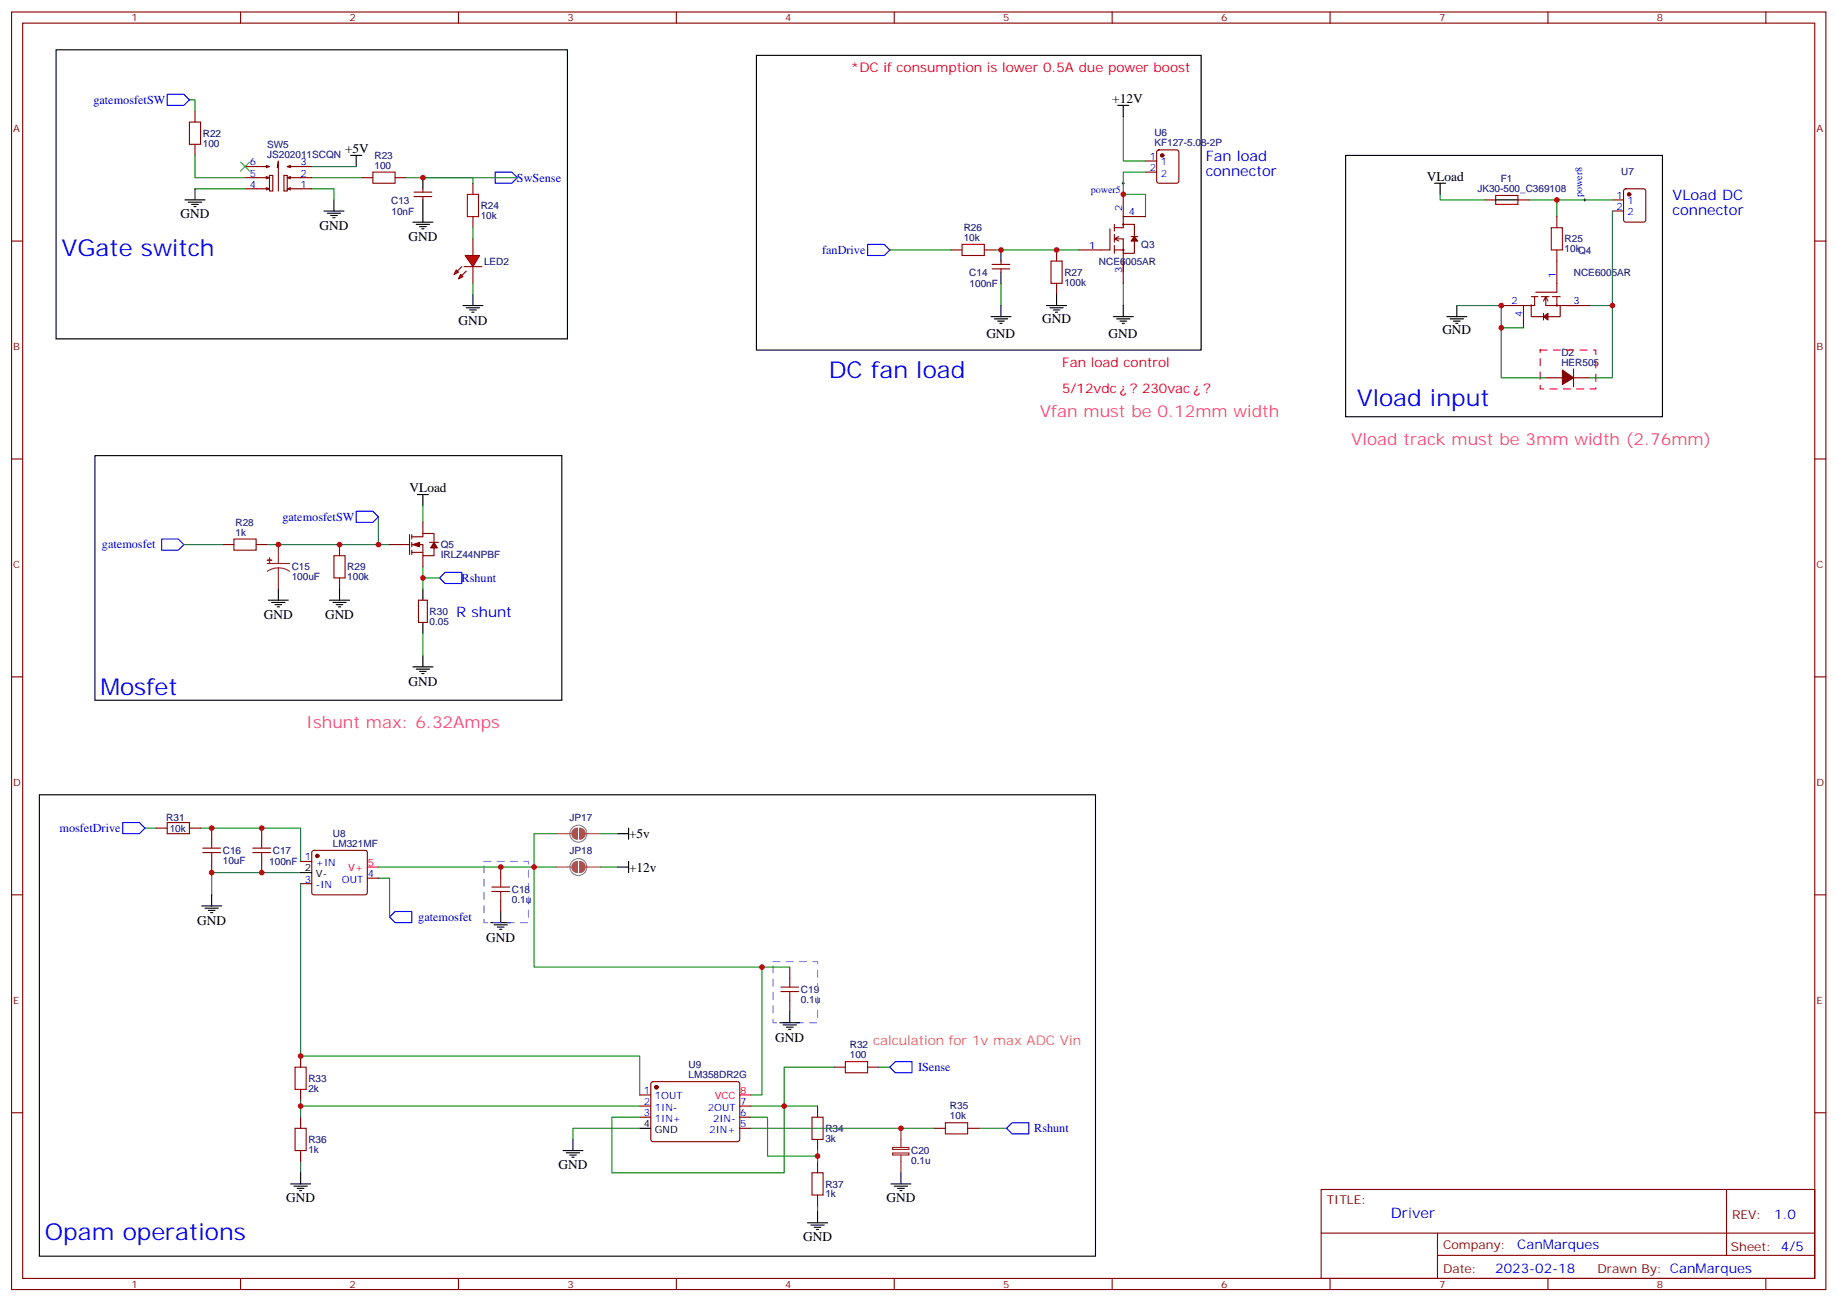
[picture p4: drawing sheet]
<svg xmlns="http://www.w3.org/2000/svg" width="583mm" height="413mm" viewBox="0 0 583 413" stroke-linecap="round" stroke-linejoin="round" font-family="sans-serif">
<g fill="none" stroke="#870000" stroke-width=".35">
<path d="M3.7 3.8h575.7v405.4h-575.7zM7.2 7.3h568.7v398.3h-568.7zM76.3 3.8v3.5M145.5 3.8v3.5M214.6 3.8v3.5M283.8 3.8v3.5M352.9 3.8v3.5M422.1 3.8v3.5M491.2 3.8v3.5M560.4 3.8v3.5M150.1 58.1v3.6M363.5 51.1h3.5"/>
<path d="M363.5 54.6h3.5M367.3 47.8l.4-.2h5.7l.6 .4 .1 9.4-.5 .7h-5.9l-.6-.4-.1-9.4zM3.7 76.5h3.5M150.1 68.7v3.5M150.1 75.8v5.3M301.8 79.3h3.5M312.3 79.3h3.6M352.2 72.6v6.7h-9.9M353.6 79.3h2.8M353.6 71.2v2.1M353.6 74.4v2.4M353.6 77.9v2.5"/>
<path d="M353.6 75.8l1.4 .7M355 75.1l-1.4 .7h2.8v10.6M356.4 71.2h3.6v9.2h-3.6M356.4 61.7v10.5h-2.8M356.4 68.7h7.1M358.9 75.1h2.1M494 68.7v3.5M494 79.3v3.5M511.7 63.4h3.5M511.7 67h3.5M515.4 60.1l.5-.2h5.6l.7 .4 .1 9.5-.5 .6-5.9 .1-.6-.5-.1-9.4zM575.9 76.5h3.5"/>
<path d="M150.1 84.6v5.3M314.8 85.3h5.7M314.8 83.9h5.7M317.6 82.8v1.1M317.6 85.3v1.1M356.4 82.8v7.1M3.7 145.6h3.5M575.9 145.6h3.5M70.7 172.8h3.5M81.3 172.8h3.5M132.8 190.4h2.8v7.1h-2.8zM3.7 214.8h3.5"/>
<path d="M575.9 214.8h3.5M3.7 283.9h3.5M575.9 283.9h3.5M3.7 353.1h3.5M296.5 358h3.5M307.1 358h3.5M575.9 353.1h3.5M419.2 377.4h156.7v28.2h-156.7zM547.9 377.4v20.9M419.3 391.2h156.4M456.2 398.3h119.5M456.2 391.2v14.2"/>
<path d="M76.3 405.6v3.6M145.5 405.6v3.6M214.6 405.6v3.6M283.8 405.6v3.6M352.9 405.6v3.6M422.1 405.6v3.6M491.2 405.6v3.6M560.4 405.6v3.6"/>
<circle cx="356.4" cy="79.3" r=".18"/>
<circle cx="356.4" cy="71.2" r=".18"/>
</g>
<path d="M356.1 58.1h.7M356.4 57.8v.7M502.5 63.4h.7M502.8 63.1v.7" fill="none" stroke="#000" stroke-width=".32"/>
<g fill="#870000" stroke="#870000" stroke-width=".35">
<path d="M360 75.1l1 1.4h-2.1z"/>
<circle cx="517" cy="61.7" r=".53"/>
<circle cx="368.8" cy="49.3" r=".53"/>
</g>
<g fill="none" stroke="#008700" stroke-width=".35">
<path d="M356.4 37v14.1h7.1M363.5 54.6h-7.1v7.1h7.1v7M282.4 79.3h19.4M315.9 79.3h26.4M494 63.4v5.3M317.6 89.9v7M356.4 89.9v7M58.3 172.8h12.4M120.1 164v8.8M134.2 160.4v5.3M134.2 179.8v7.1M134.2 183.4h5.3"/>
<path d="M134.2 201v7.1M310.6 358h8.8"/>
</g>
<path d="M275.3 77.5h5.3l1.8 1.8-1.8 1.8h-5.3zM51.3 171h5.3l1.7 1.8-1.7 1.8h-5.3zM113 162.2h5.3l1.8 1.8-1.8 1.7h-5.3zM139.5 183.4l1.8-1.8h5.2v3.5h-5.2z" fill="none" stroke="#00f" stroke-width=".35"/>
<g fill="none" stroke="#000" stroke-width=".35">
<path d="M240 17.6h141.1v93.5h-141.1zM354.7 33.4h3.5M356.4 33.4v3.6M427 49.3h100.5v82.9h-100.5zM455.2 58.1h3.6M457 58.1v3.6M317.6 79.3v3.5M317.6 86.4v3.5M317.6 96.9v3.6M356.4 96.9v3.6M462.3 96.9v3.6M314.5 100.5h6.3"/>
<path d="M315.5 101.2h4.3M316.6 101.9h2.1M317.3 102.6h.7M353.3 100.5h6.3M354.3 101.2h4.3M355.4 101.9h2.1M356.1 102.6h.7M459.1 100.5h6.4M460.2 101.2h4.2M461.2 101.9h2.1M461.9 102.6h.7M30.1 144.6h148.2v77.6h-148.2z"/>
<path d="M132.4 156.9h3.6M134.2 156.9v3.5M85.2 190.4h6.3M86.2 191.1h4.3M87.3 191.8h2.1M88 192.5h.7M88.3 186.9v3.5M134.2 186.9v3.5M134.2 197.5v3.5M131 211.6h6.4M132.1 212.3h4.2M133.1 213h2.2"/>
<path d="M133.8 213.7h.7M134.2 208.1v3.5M282.7 375.6h6.4M283.8 376.3h4.2M284.8 377h2.1M285.5 377.8h.7M285.9 372.1v3.5"/>
</g>
<path d="M148.3 61.7h3.5v7h-3.5zM305.3 77.5h7v3.6h-7zM492.3 72.2h3.5v7.1h-3.5zM74.2 171h7.1v3.6h-7.1zM300 356.2h7.1v3.6h-7.1z" fill="none" stroke="#a10000" stroke-width=".35"/>
<path d="M84.8 178.8h7.1M88.3 172.8v6M88.3 180.2l1.9 .2 1.7 .9M88.3 180.2l-1.8 .2-1.7 .9M88.3 180.2v6.7M285.9 358v6M283.2 364.1h5.2v.6h-5.2zM283.2 365.8h5.2v.7h-5.2zM285.9 366.5v5.6" fill="none" stroke="#8c2424" stroke-width=".35"/>
<g fill="#8c2424" stroke="#8c2424" stroke-width=".35">
<path d="M84.8 177.7l1.4 .1z"/>
<path d="M85.5 177v1.4z"/>
</g>
<g fill="#f00" stroke="#870000" stroke-width=".35">
<path d="M146.2 87.1l.7 .7-1.4 .7z"/>
<path d="M144.8 85.7l.7 .7-1.4 .7z"/>
</g>
<g fill="#870000" stroke="#870000" stroke-width=".35">
<path d="M148 86l-1.5 1.4z"/>
<path d="M146.5 84.6l-1.4 1.4z"/>
</g>
<g fill="#f00" stroke="#870000" stroke-width=".35">
<path d="M147.2 84.6h5.7z"/>
<path d="M147.6 81.1h4.6l-2.1 3.5z"/>
</g>
<g fill="none" stroke="#008700" stroke-width=".35">
<path d="M60.1 31.7h1.8v3.5M61.9 49.3v7.1h15.9M61.9 59.9h15.9M98.9 59.9h7.1v3.5M98.9 52.8h14.1M98.9 56.4h15.9M128.9 56.4h35.3M134.2 56.4h15.9v1.7M150.1 72.2v3.6M457 61.7v1.7h14.1M485.2 63.4h26.5M511.7 67v29.9"/>
<path d="M150.1 89.9v3.5M462.3 96.9h14.1v7.1h7M504.6 96.9h7.1v23h-7.1M476.4 104v15.9h14.1M84.8 172.8h38.8M46 262.7h3.5M63.6 262.7h31.8v10.6M95.4 276.9h-28.2v7M120.1 278.6h3.5v12.4M176.5 264.5h-7v10.6h-49.4M176.5 275.1h-7v31.7h72.3v40.6h-3.5M190.6 264.5h5.3"/>
<path d="M190.6 275.1h5.3M95.4 280.4v54.7h107.6v12.3M241.8 306.8h8.8M264.7 338.6h-15.9v12.3h10.6M278.8 338.6h3.6M95.4 350.9h107.6M95.4 349.2v5.3M203 358h-21.2v3.5M238.3 350.9h10.5v21.2h-54.6v-17.6h8.8M238.3 354.5h5.3v12.3h15.8M238.3 358h58.2M95.4 368.6v3.5"/>
<path d="M259.4 365.1v3.5M259.4 382.7v1.8"/>
</g>
<g fill="none" stroke="#a10000" stroke-width=".35">
<path d="M60.1 38.7h3.5v7.1h-3.5zM118.3 54.6h7.1v3.5h-7.1zM474.6 62h7.1v2.8h-7.1zM333.5 82.8h3.5v7.1h-3.5zM106 176.3h3.5v7.1h-3.5zM53.1 261h7v3.5h-7zM64.3 270.5h5.7M64.3 269.1h5.7M67.2 266.3v2.8M67.2 270.5v2.8M80.2 270.5h5.7M80.2 269.1h5.7"/>
<path d="M83 266.3v2.8M83 270.5v2.8M158.9 278.6v2.8M156.1 281.4h5.6M156.1 282.9h5.6M158.9 282.9v2.8M247.8 313.2h5.6M247.8 314.6h5.6M250.6 310.4v2.8M250.6 314.6v2.8M93.6 338.6h3.6v7.1h-3.6zM268.3 336.8h7v3.6h-7z"/>
<path d="M93.6 358h3.6v7.1h-3.6zM257.7 354.5h3.5v7h-3.5zM257.7 372.1h3.5v7.1h-3.5z"/>
</g>
<g fill="none" stroke="#870000" stroke-width=".35">
<path d="M61.9 35.2v3.5M61.9 45.8v3.5M84.5 59.5l1 .4h-7.7M84.5 56l1 .4h-7.7M84.5 52.5l1 .3h-7.7M85.5 55.7h1.1v4.9h-1.1zM85.5 59.9l-1 .4M85.5 56.4l-1 .3M85.5 52.8l-1 .4M88 53.2l.3-2.1v9.5M90.1 55.7h1.1v4.9h-1.1zM91.2 59.9l1 .4"/>
<path d="M91.2 56.4l1 .3M91.2 52.8l1 .4M92.2 59.5l-1 .4h7.7M92.2 56l-1 .4h7.7M92.2 52.5l-1 .3h7.7M114.8 56.4h3.5M125.4 56.4h3.5M134.2 59.9v1.1M131.4 62.4h5.6M131.4 61h5.6M134.2 62.4v1M335.3 79.3v3.5"/>
<path d="M471.1 63.4h3.5M481.7 63.4h3.5M335.3 89.9v3.5M483.4 96.9v7.1M485.9 96.9v3.6h9.2v-3.6M485.9 94.1h2.1M487 94.1v2.8h-10.6M489.1 94.1h2.5M489.8 95.5l.7-1.4v2.8h10.6M489.8 99.4v2.1M490.5 94.1l.7 1.4M492.6 94.1h2.5"/>
<path d="M494 82.8v9.9h-6.7M494 94.1v2.8M497.6 96.9h7M490.5 119.9h5.3M499.3 119.9h5.3M499.3 117.1v5.6M107.7 172.8v3.5M123.6 172.8h6.4M130 169.6v6.4M130.7 170.3h3.5v-1h3.5v2.8M130.7 172.8h3.5v3.5h3.5v-2.5M130.7 175.3h3.5"/>
<path d="M130.7 169.6v1.4M130.7 172.1v1.4M130.7 174.6v1.4M134.2 165.7v3.6M134.2 176.3v3.5M136.3 172.1h2.8M107.7 183.4v3.5M49.5 262.7h3.6M60.1 262.7h3.5M67.2 262.7v3.6M67.2 273.3v3.6M83 262.7v3.6"/>
<path d="M83 273.3v3.6M95.4 273.3h3.5M99.2 270l.4-.2h16.3l.5 .2 .2 .5v12.7l-.3 .5-.4 .2h-16.3l-.5-.2-.2-.5v-12.7zM116.6 278.6h3.5M158.9 275.1v3.5M95.4 280.4h3.5M158.9 285.7v3.5M250.6 306.8v3.6M250.6 317.4v3.6M95.4 335.1v3.5M264.7 338.6h3.6M275.3 338.6h3.5"/>
<path d="M95.4 345.7v3.5M95.4 354.5v3.5M203 347.4h3.5M203 350.9h3.5M203 354.5h3.5M206.8 343.4l.4-.2h27.1l.4 .7v17.9l-.7 .4h-27.1l-.4-.7v-17.6zM234.7 350.9h3.6M234.7 354.5h3.6M234.7 358h3.6M259.4 350.9v3.6M95.4 365.1v3.5M259.4 361.5v3.6"/>
<path d="M259.4 368.6v3.5M259.4 379.2v3.5"/>
<circle cx="485.9" cy="96.9" r=".18"/>
<circle cx="494" cy="96.9" r=".18"/>
</g>
<path d="M53.1 29.9h5.2l1.8 1.8-1.8 1.7h-5.2zM157.1 54.6h5.3l1.8 1.8-1.8 1.7h-5.3zM38.9 261h5.3l1.8 1.7-1.8 1.8h-5.3zM123.6 291l1.8-1.8h5.3v3.5h-5.3zM282.4 338.6l1.7-1.8h5.3v3.6h-5.3zM319.4 358l1.8-1.8h5.3v3.6h-5.3z" fill="none" stroke="#00f" stroke-width=".35"/>
<g fill="none" stroke="#000" stroke-width=".35">
<path d="M17.8 15.8h162.3v91.7h-162.3zM61.9 59.9v3.5M111.3 49.3h3.5M113 49.3v3.5M134.2 56.4v3.5M58.7 63.4h6.4M59.8 64.1h4.2M60.8 64.8h2.1M61.5 65.5h.7M102.8 67h6.3M103.9 67.7h4.2M104.9 68.4h2.1"/>
<path d="M105.6 69.1h.7M106 63.4v3.6M131 70.5h6.4M132.1 71.2h4.2M133.1 71.9h2.2M133.8 72.6h.7M134.2 63.4v7.1M474.6 63.4h7.1M146.9 96.9h6.3M148 97.6h4.2M149 98.4h2.1M149.7 99.1h.7"/>
<path d="M150.1 93.4v3.5M332.1 96.9h6.4M333.2 97.6h4.2M334.2 98.4h2.1M334.9 99.1h.7M335.3 93.4v3.5M104.6 190.4h6.3M105.6 191.1h4.3M106.7 191.8h2.1M107.4 192.5h.7M107.7 186.9v3.5M12.5 252.2h335.1v146.4h-335.1z"/>
<path d="M95.4 276.9h3.5M195.9 264.5h3.6M195.9 275.1h3.6M199.5 262.7v3.6M199.5 273.3v3.6M64 287.4h6.3M65.1 288.1h4.2M66.1 288.9h2.1M66.8 289.6h.7M67.2 283.9v3.5M155.7 292.7h6.4M156.8 293.4h4.2"/>
<path d="M157.8 294.1h2.1M158.5 294.9h.7M158.9 289.2v3.5M247.4 324.5h6.4M248.5 325.2h4.2M249.6 325.9h2.1M250.3 326.6h.7M250.6 321v3.5M203 358h3.5M92.2 375.6h6.4M93.3 376.3h4.2M94.3 377h2.1"/>
<path d="M95 377.8h.7M95.4 372.1v3.5M178.6 365.1h6.4M179.7 365.8h4.2M180.8 366.5h2.1M181.5 367.2h.7M181.8 361.5v3.6M256.3 388h6.3M257.3 388.7h4.2M258.4 389.4h2.1M259.1 390.1h.7M259.4 384.5v3.5"/>
</g>
<path d="M76.3 51.4l2.9 2.9M79.2 51.4l-2.9 2.9" fill="none" stroke="#3c3" stroke-width=".35"/>
<g fill="#870000" stroke="#870000" stroke-width=".35">
<path d="M489.8 100.5l1.4-1.1v2.1z"/>
<path d="M495.8 117.4l3.5 2.5-3.5 2.1z"/>
<path d="M131 172.8l2.1-.7v1.4z"/>
<path d="M137.7 172.1l1.1 1.7h-2.1z"/>
<circle cx="100.7" cy="271.6" r=".53"/>
<circle cx="208.3" cy="344.9" r=".53"/>
</g>
<path d="M116.6 275.1h3.5M234.7 347.4h3.6" fill="none" stroke="#f00" stroke-width=".35"/>
<path d="M153.6 273.3h14.1v19.4h-14.1zM245.3 305.1h14.1v19.4h-14.1z" fill="none" stroke="#0cf" stroke-width=".35" stroke-dasharray="2.1 2.1"/>
<path d="M488.7 111.1h17.7v12.3h-17.7z" fill="none" stroke="#f00" stroke-width=".35" stroke-dasharray="2.1 2.1"/>
<g fill="none" stroke="#828282" stroke-width=".35">
<circle cx="183.5" cy="264.5" r="2.69"/>
<circle cx="183.5" cy="275.1" r="2.69"/>
</g>
<path d="M176.5 275.1h4.7M176.5 264.5h4.7M185.8 275.1h1.3M185.8 264.5h1.3M187.2 275.1h3.4M187.2 264.5h3.4" fill="none" stroke="#a64a4a" stroke-width=".35"/>
<g fill="#a64a4a" stroke="#a64a4a" stroke-width=".35">
<path d="M183.9 273.3a1.76 1.76 0 0 1 1.8 1.8 1.76 1.76 0 0 1-1.8 1.8z"/>
<path d="M182 273.9l1.2-.6v3.6a1.76 1.76 0 0 1-1.6-1.1 1.76 1.76 0 0 1 .4-1.9z"/>
<path d="M183.9 262.7a1.76 1.76 0 0 1 1.8 1.8 1.76 1.76 0 0 1-1.8 1.8z"/>
<path d="M182 263.3l1.2-.6v3.6a1.76 1.76 0 0 1-1.6-1.1 1.76 1.76 0 0 1 .4-1.9z"/>
</g>
<g fill="#c00">
<circle cx="317.6" cy="79.3" r=".88"/>
<circle cx="356.4" cy="61.7" r=".88"/>
<circle cx="134.2" cy="183.4" r=".88"/>
<circle cx="134.2" cy="56.4" r=".88"/>
<circle cx="120.1" cy="172.8" r=".88"/>
<circle cx="88.3" cy="172.8" r=".88"/>
<circle cx="107.7" cy="172.8" r=".88"/>
<circle cx="169.5" cy="275.1" r=".88"/>
<circle cx="158.9" cy="275.1" r=".88"/>
<circle cx="335.3" cy="79.3" r=".88"/>
<circle cx="494" cy="63.4" r=".88"/>
<circle cx="285.9" cy="358" r=".88"/>
<circle cx="95.4" cy="335.1" r=".88"/>
<circle cx="95.4" cy="350.9" r=".88"/>
<circle cx="241.8" cy="306.8" r=".88"/>
<circle cx="259.4" cy="366.8" r=".88"/>
<circle cx="248.8" cy="350.9" r=".88"/>
<circle cx="67.2" cy="276.9" r=".88"/>
<circle cx="67.2" cy="262.7" r=".88"/>
<circle cx="83" cy="276.9" r=".88"/>
<circle cx="83" cy="262.7" r=".88"/>
<circle cx="511.7" cy="96.9" r=".88"/>
<circle cx="476.4" cy="96.9" r=".88"/>
<circle cx="476.4" cy="104" r=".88"/>
</g>
<g font-size="7.4" fill="#00f">
<text x="19.5" y="81.1">VGate switch</text>
<text x="263" y="119.9">DC fan load</text>
<text x="430.5" y="128.7">Vload input</text>
<text x="31.9" y="220.4">Mosfet</text>
<text x="14.3" y="393.3">Opam operations</text>
</g>
<g font-size="5.3" fill="#f39">
<text x="330" y="132.2">Vfan must be 0.12mm width</text>
<text x="428.8" y="141">Vload track must be 3mm width (2.76mm)</text>
<text x="97.2" y="231">Ishunt max: 6.32Amps</text>
</g>
<g font-size="4.6" fill="#00f">
<text x="382.6" y="51.2">Fan load</text>
<text x="382.6" y="55.8">connector</text>
<text x="530.8" y="63.5">VLoad DC</text>
<text x="530.8" y="68.1">connector</text>
<text x="144.8" y="195.7">R shunt</text>
<text x="441.3" y="386.4">Driver</text>
</g>
<g font-size="4.2" fill="#f00">
<text x="270" y="22.9">*DC if consumption is lower 0.5A due power boost</text>
<text x="337" y="116.3">Fan load control</text>
<text x="337" y="124.8">5/12vdc</text>
<text x="358.6" y="124.8">? 230vac</text>
<text x="381.9" y="124.8">?</text>
</g>
<g font-size="4.2">
<text x="352.9" y="32.7">+12V</text>
<text x="109.5" y="48.6">+5V</text>
<text x="452.8" y="57.4">VLoad</text>
<text x="57.3" y="69.1">GND</text>
<text x="101.4" y="73">GND</text>
<text x="129.6" y="76.6">GND</text>
<text x="145.5" y="103">GND</text>
<text x="313" y="107.2">GND</text>
<text x="330.7" y="102.6">GND</text>
<text x="351.8" y="107.2">GND</text>
<text x="457.7" y="106.1">GND</text>
<text x="130" y="156.2">VLoad</text>
<text x="83.7" y="196.5">GND</text>
<text x="103.2" y="196.5">GND</text>
<text x="129.6" y="217.7">GND</text>
<text x="199.6" y="265.9">+5v</text>
<text x="199.6" y="276.5">+12v</text>
<text x="62.6" y="293.5">GND</text>
<text x="154.3" y="298.7">GND</text>
<text x="246" y="330.5">GND</text>
<text x="177.2" y="371.1">GND</text>
<text x="90.8" y="381.3">GND</text>
<text x="281.3" y="381.3">GND</text>
<text x="254.8" y="393.6">GND</text>
</g>
<text font-size="4.2" fill="#f63" x="277.1" y="331.5">calculation for 1v max ADC Vin</text>
<g font-size="4.2" fill="#00f">
<text x="563" y="386.7">1.0</text>
<text x="481.4" y="396.2">CanMarques</text>
<text x="474.5" y="404">2023-02-18</text>
</g>
<g font-size="3.9" fill="#00f">
<text x="29.6" y="32.9">gatemosfetSW</text>
<text x="164.1" y="57.6">SwSense</text>
<text x="260.9" y="80.6">fanDrive</text>
<text x="89.6" y="165.2">gatemosfetSW</text>
<text x="32.4" y="174">gatemosfet</text>
<text x="146.5" y="184.6">Rshunt</text>
<text x="18.9" y="264">mosfetDrive</text>
<text x="132.7" y="292.2">gatemosfet</text>
<text x="291.3" y="339.8">ISense</text>
<text x="328.2" y="359.3">Rshunt</text>
</g>
<g font-size="3.9" fill="#800">
<text x="421" y="382">TITLE:</text>
<text x="549.6" y="386.7">REV:</text>
<text x="457.9" y="396.2">Company:</text>
<text x="549.3" y="396.8">Sheet: 4/5</text>
<text x="457.9" y="403.9">Date:</text>
<text x="506.9" y="403.9">Drawn By: CanMarques</text>
</g>
<g font-size="3.2" fill="#800">
<text x="41.8" y="6.8">1</text>
<text x="110.9" y="6.8">2</text>
<text x="180.1" y="6.8">3</text>
<text x="249.2" y="6.8">4</text>
<text x="318.3" y="6.8">5</text>
<text x="387.5" y="6.8">6</text>
<text x="456.6" y="6.8">7</text>
<text x="525.8" y="6.8">8</text>
<text x="4.2" y="41.9">A</text>
<text x="576.4" y="41.9">A</text>
<text x="4.2" y="111.1">B</text>
<text x="576.4" y="111.1">B</text>
<text x="4.2" y="180.2">C</text>
<text x="576.4" y="180.2">C</text>
<text x="4.2" y="249.3">D</text>
<text x="576.4" y="249.3">D</text>
<text x="4.2" y="318.5">E</text>
<text x="576.4" y="318.5">E</text>
<text x="41.8" y="408.6">1</text>
<text x="110.9" y="408.6">2</text>
<text x="180.1" y="408.6">3</text>
<text x="249.2" y="408.6">4</text>
<text x="318.3" y="408.6">5</text>
<text x="387.5" y="408.6">6</text>
<text x="456.6" y="408.6">7</text>
<text x="525.8" y="408.6">8</text>
</g>
<g font-size="3.2" fill="#000080">
<text x="64.3" y="46.6">100</text>
<text x="64.3" y="43.4">R22</text>
<text x="84.8" y="46.9">SW5</text>
<text x="366.3" y="46.4">KF127-5.08-2P</text>
<text x="366.3" y="43.2">U6</text>
<text x="84.8" y="50">JS202011SCQN</text>
<text x="118.8" y="53.6">100</text>
<text x="118.8" y="50.4">R23</text>
<text x="476.2" y="57.7">F1</text>
<text x="514.5" y="55.6">U7</text>
<text x="124.1" y="64.6">C13</text>
<text x="468.8" y="61.1">JK30-500_C369108</text>
<text x="124.2" y="68.1">10nF</text>
<text x="152.5" y="69.5">10k</text>
<text x="152.5" y="66.4">R24</text>
<text x="305.8" y="76.5">10k</text>
<text x="305.8" y="73.3">R26</text>
<text x="496.5" y="76.8">R25</text>
<text x="348.7" y="84">NCE6005AR</text>
<text x="362.2" y="78.7">Q3</text>
<text x="496.5" y="80">10kQ4</text>
<text x="153.6" y="84">LED2</text>
<text x="307.6" y="87.5">C14</text>
<text x="337.7" y="87.4">R27</text>
<text x="499.4" y="87.5">NCE6005AR</text>
<text x="307.7" y="91.1">100nF</text>
<text x="337.7" y="90.6">100k</text>
<text x="495.5" y="112.8">D2</text>
<text x="495.5" y="116">HER505</text>
<text x="74.7" y="166.7">R28</text>
<text x="74.7" y="170">1k</text>
<text x="139.8" y="173.9">Q5</text>
<text x="139.8" y="177.2">IRLZ44NPBF</text>
<text x="92.6" y="184.1">100uF</text>
<text x="92.6" y="180.9">C15</text>
<text x="110.2" y="184.2">100k</text>
<text x="110.2" y="181">R29</text>
<text x="136.3" y="195.1">R30</text>
<text x="136.3" y="198.3">0.05</text>
<text x="52.8" y="260.4">R31</text>
<text x="53.9" y="263.9">10k</text>
<text x="180.7" y="260.4">JP17</text>
<text x="105.6" y="268.6">LM321MF</text>
<text x="105.6" y="265.7">U8</text>
<text x="70.7" y="274.1">10uF</text>
<text x="70.7" y="271">C16</text>
<text x="85.4" y="274.5">100nF</text>
<text x="86.6" y="271">C17</text>
<text x="180.7" y="271">JP18</text>
<text x="162.4" y="286.5">0.1u</text>
<text x="162.4" y="283.3">C18</text>
<text x="254.1" y="315">C19</text>
<text x="254.1" y="318.3">0.1u</text>
<text x="269.7" y="335.8">100</text>
<text x="269.7" y="332.6">R32</text>
<text x="218.5" y="338.9">U9</text>
<text x="97.9" y="346.4">2k</text>
<text x="97.9" y="343.3">R33</text>
<text x="218.5" y="342.1">LM358DR2G</text>
<text x="301.4" y="352">R35</text>
<text x="261.9" y="359.2">R34</text>
<text x="301.4" y="355.2">10k</text>
<text x="97.9" y="365.8">1k</text>
<text x="97.9" y="362.7">R36</text>
<text x="261.9" y="362.3">3k</text>
<text x="289.1" y="369.4">0.1u</text>
<text x="289.1" y="366.2">C20</text>
<text x="261.9" y="376.8">R37</text>
<text x="261.9" y="379.9">1k</text>
</g>
<g font-size="3.2" fill="#00f">
<text x="79.3" y="52.5">6</text>
<text x="95.4" y="52.5">3</text>
<text x="364.8" y="50.7">1</text>
<text x="368.3" y="52.5">1</text>
<text x="79.3" y="59.5">4</text>
<text x="79.3" y="56">5</text>
<text x="95.4" y="59.5">1</text>
<text x="95.4" y="56">2</text>
<text x="364.8" y="54.3">2</text>
<text x="368.3" y="56">2</text>
<text x="346.2" y="61.1">power5</text>
<text x="502.1" y="62.6" transform="rotate(-90 502.1 62.6)">power8</text>
<text x="513" y="63.1">1</text>
<text x="516.5" y="64.8">1</text>
<text x="356.1" y="67" transform="rotate(-90 356.1 67)">2</text>
<text x="358.2" y="68.4">4</text>
<text x="513" y="66.6">2</text>
<text x="516.5" y="68.4">2</text>
<text x="345.6" y="79">1</text>
<text x="356.1" y="86.6" transform="rotate(-90 356.1 86.6)">3</text>
<text x="493.7" y="88.1" transform="rotate(-90 493.7 88.1)">1</text>
<text x="479.7" y="96.6">2</text>
<text x="483.1" y="100.7" transform="rotate(-90 483.1 100.7)">4</text>
<text x="499.3" y="96.6">3</text>
<text x="96.7" y="273">1</text>
<text x="100.2" y="274.7">+IN</text>
<text x="96.7" y="280">3</text>
<text x="100.2" y="281.8">-IN</text>
<text x="108.5" y="280">OUT</text>
<text x="116.7" y="278.3">4</text>
<text x="204.3" y="347.1">1</text>
<text x="204.3" y="350.6">2</text>
<text x="207.8" y="348.8">1OUT</text>
<text x="207.8" y="352.4">1IN-</text>
<text x="224.6" y="352.4">2OUT</text>
<text x="234.9" y="350.6">7</text>
<text x="204.3" y="354.1">3</text>
<text x="207.8" y="355.9">1IN+</text>
<text x="225.1" y="359.4">2IN+</text>
<text x="226.3" y="355.9">2IN-</text>
<text x="234.9" y="357.6">5</text>
<text x="234.9" y="354.1">6</text>
</g>
<g font-size="3.2" fill="#f00">
<text x="116.7" y="274.7">5</text>
<text x="110.5" y="276.5">V+</text>
<text x="234.9" y="347.1">8</text>
<text x="226.8" y="348.8">VCC</text>
</g>
<g font-size="3.2">
<text x="96.7" y="276.5">2</text>
<text x="100.2" y="278.3">V-</text>
<text x="204.3" y="357.6">4</text>
<text x="207.8" y="359.4">GND</text>
</g>
</svg>
